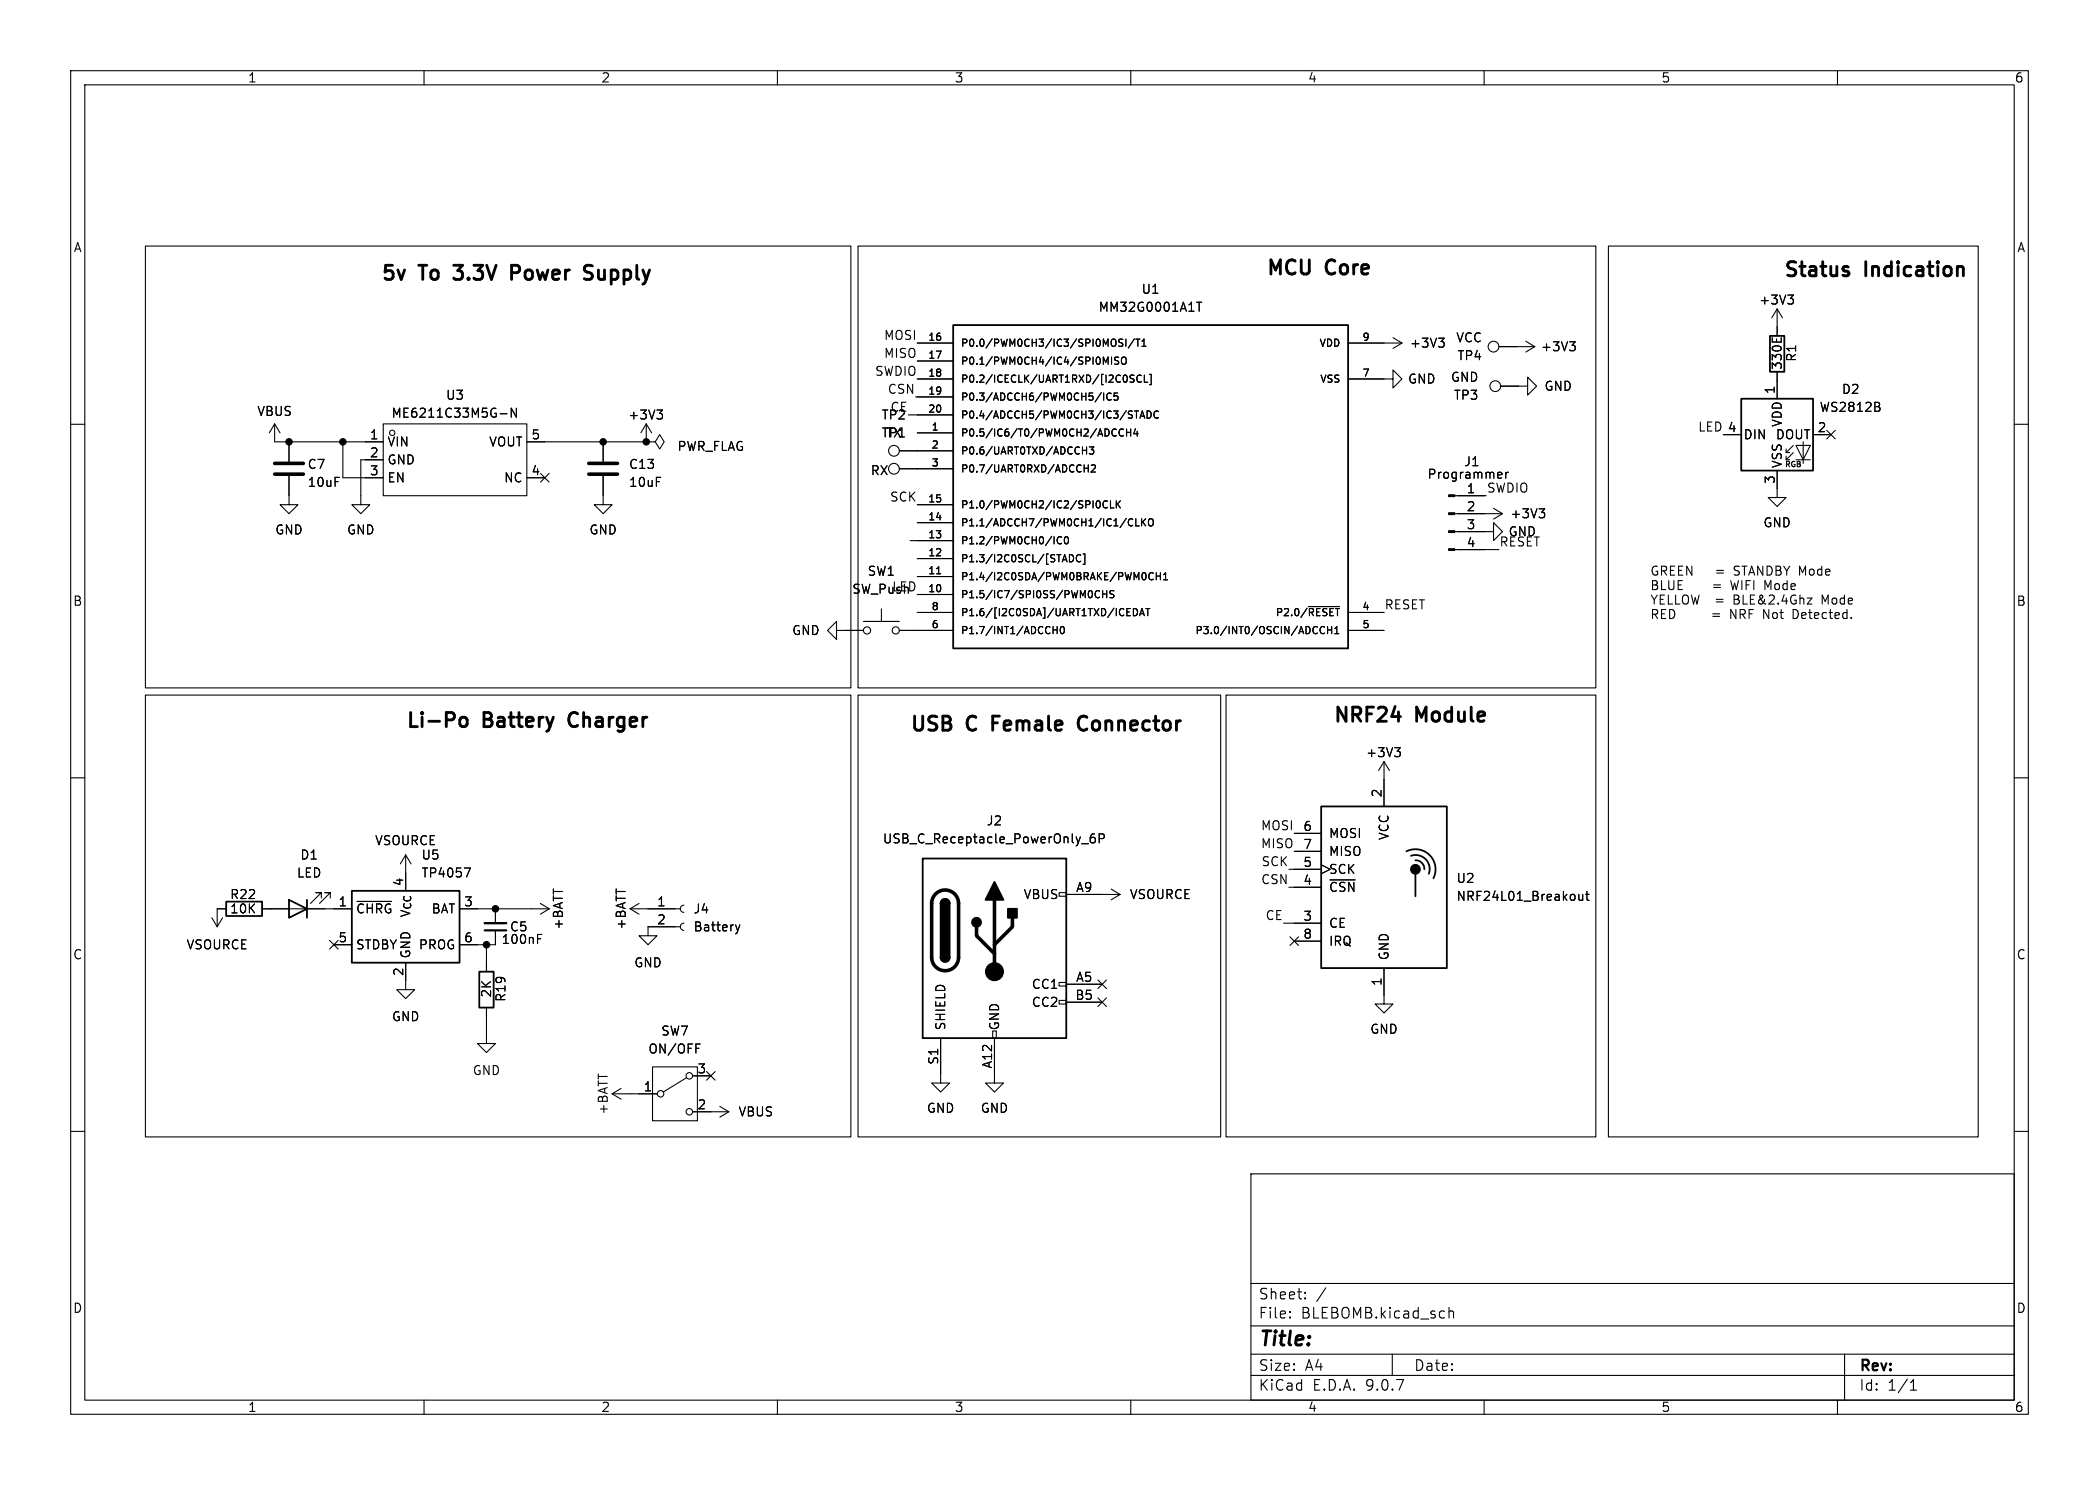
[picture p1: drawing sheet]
<svg xmlns="http://www.w3.org/2000/svg" width="297mm" height="210mm" viewBox="0 0 297 210" stroke-linecap="round" stroke-linejoin="round" font-family="sans-serif">
<g fill="none" stroke="#000" stroke-width=".15">
<path d="M10 10h277v190h-277zM12 12h273v186h-273zM60 10v2M110 10v2M160 10v2M210 10v2M260 10v2M20.6 34.8h99.8v62.5h-99.8zM121.4 34.8h104.4v62.5h-104.4zM227.6 34.8h52.3v126h-52.3zM38.9 59.9v2.6h15.3M38.9 59.9l-.8 1.3"/>
<path d="M38.9 59.9l.7 1.3M54.2 59.9h20.3v10.2h-20.3zM70.8 58.5h.9M73.1 57.7v1.3l-.8-1.3v1.3M91.4 59.9l-.7 1.3M91.4 59.9l.8 1.3M91.4 59.9v2.6M93 58h.7l-.4 .5M93.5 58.5l.2 .2v.3l-.2 .3M128.5 58.7h6.4M129.5 56.1h5.4M129.8 48.5h5.1"/>
<path d="M129.8 51.1h5.1M129.8 53.6h5.1M155.8 55.5l-.8 1.3M156.1 50.5l.4 .7 .3-.7v1M156.2 55.6v1M157.2 55.7a.48 .48 0 0 0-.6 .3 .48 .48 0 0 0 .4 .6l.2-.1M157.3 50.5v1M158.1 55.6h-.4l-.1 .5 .2-.1h.3l.1 .2-.1 .3-.1 .1-.4-.1M158.3 50.5h-.4l-.2 .2 .1 .2 .4 .2v.3l-.1 .1h-.4M158.8 50.5h.1a.34 .34 0 0 1 .5 .3v.4a.34 .34 0 0 1-.4 .3 .34 .34 0 0 1-.3-.3v-.4zM158.9 48h-.4l-.2 .2 .1 .2 .4 .2v.3l-.1 .1-.4-.1M159.3 48v1"/>
<path d="M160.5 53.1l-.4-.1-.2 .2 .1 .3 .4 .2v.3l-.1 .1-.4-.1M160.5 47.9l-.9 1.3M160.5 58.1h.6M160.7 48h.6M160.8 58.1v1M161 48v1M161.3 59.1l.3-1 .4 1M161.4 58.8h.5M161.5 53.1a.48 .48 0 0 0-.7 .4 .48 .48 0 0 0 .5 .6l.2-.1M161.6 49h.6M161.6 48.3l.3-.3v1M161.9 53v1.1h.5"/>
<path d="M162.3 58.1a.51 .51 0 0 1 .6 .5 .51 .51 0 0 1-.6 .5zM162.6 52.9h.3v1.5h-.3M163.9 58.2a.48 .48 0 0 0-.7 .4 .48 .48 0 0 0 .5 .5l.2-.1M169.3 42.7h.7M169.7 42.7v1.3M190.8 53.6h6.3v-1.3l1.3 1.3-1.3 1.3v-1.3M190.8 48.5h7.6M197.1 47.8l1.3 .7M198.4 48.5l-1.3 .8M203.6 47.8h.7l-.4 .5M204.1 48.3l.2 .2v.4l-.2 .2M212.1 49h5.1"/>
<path d="M212.3 54.6h3.9v-1.3l1.2 1.3-1.2 1.3v-1.3M215.9 48.3l1.3 .7M217.2 49l-1.3 .8M222.1 48.3h.8l-.4 .5M222.6 48.8l.3 .3v.3l-.3 .2M250.8 47.8v.6M251.5 43.7l-.8 1.3M251.5 43.7l.7 1.3M251.5 43.7v3.8M251.5 52.6v3.8M252 47.8v.6M253 41.7h.8l-.5 .5"/>
<path d="M253.5 42.2l.3 .3v.3l-.3 .2M265.9 57.6l.1 .1-.1 .4M265.9 57v.4M10 60h2M40.9 67.3v4.1h1.3l-1.3 1.2-1.3-1.2h1.3M40.9 62.5v2.8M48.5 62.5v5.1h5.7M54.2 65h-3.1v6.4h1.2l-1.2 1.2-1.3-1.2h1.3M74.5 62.5h16.9M74.5 67.6h2.6M76.5 67l1.2 1.2M77.7 67l-1.2 1.2"/>
<path d="M85.3 67.3v4.1h1.3l-1.3 1.2-1.2-1.2h1.2M85.3 62.5v2.8M91.4 62.5h1.3l.6-1 .7 1-.7 1-.6-1M91.4 62.5h.1M127.3 63.8h7.6M127.3 66.3h7.6M128.8 76.5h6.1M129.8 61.2h5.1M129.8 71.4h5.1M129.8 73.9h5.1M129.8 79h5.1M150.2 76a.48 .48 0 0 0-.7 .3 .48 .48 0 0 0 .5 .6l.2-.1"/>
<path d="M150.7 76l.1-.1a.54 .54 0 0 1 .4 .5 .54 .54 0 0 1-.4 .5l-.1-.1-.1-.3zM151.3 78.4a.51 .51 0 0 1 .6 .5 .51 .51 0 0 1-.6 .6zM152.9 78.5a.48 .48 0 0 0-.6 .4 .48 .48 0 0 0 .4 .6l.2-.1M153.2 63.7h.5M153.3 78.3h.2v1.5h-.2M153.4 66.2h.6M153.7 63.2v1M154 65.7v1.1M154.1 63.2h.7l-.4 .4 .3 .1v.4l-.1 .1-.5-.1M154.4 65.8l.4-.1 .2 .3-.6 .8h.6M155.5 70.9l.2 .3-.2 .6M156.7 70.9a.48 .48 0 0 0-.7 .4 .48 .48 0 0 0 .5 .5l.2-.1"/>
<path d="M157.1 70.8v1h.5M157.5 60.7h.3l.2 .1M158 61.6l-.2 .1-.3-.1M158 70.8v1M158.1 71.3l.4 .5M158.5 70.8l-.5 .6M159 60.8a.48 .48 0 0 0-.7 .3 .48 .48 0 0 0 .5 .6l.2-.1M159.4 60.7v1M159.4 61.1h.6M159.7 74.2l.3 .2 .3-.1M160 60.7v1M160.3 73.5l-.3-.1-.3 .1"/>
<path d="M160.7 60.6l-.3 .7h.7M160.7 73.4v1h.5M160.9 61v.7M161.5 73.4v1M161.7 73.8l.4 .6M162.1 73.4l-.6 .5M162.6 73.4h.1a.34 .34 0 0 1 .5 .3v.3a.34 .34 0 0 1-.4 .4 .34 .34 0 0 1-.3-.4v-.3zM205.8 75.2h5.5v-1.3l1.3 1.3-1.3 1.3v-1.3M205.8 72.6h6.8M205.8 70.1h4.3M205.8 77.7h6.3M211.3 71.9l1.3 .7"/>
<path d="M212.3 66.8h.2v.3l-.6 .1M212.5 67.6h-.2M212.6 72.6l-1.3 .8M213.1 66.8v.8M213.4 66.8h-.2l-.1 .2M217.8 72h.8l-.5 .4M218.3 72.4l.3 .3v.3l-.3 .2M243.8 61.5h2.6M251.5 66.5v3.9h1.2l-1.2 1.2-1.3-1.2h1.3M252.7 65h.5M252.7 64h.5M253.7 63l-1 1v-.5"/>
<path d="M253.7 64l-1 1v-.5M254.1 63h2.1l-1.1 2zM254.1 65h2.1M255.1 62.5v3M256.5 61.5h2.6M258.5 60.9l1.2 1.2M259.7 60.9l-1.2 1.2M285 60h2M20.6 98.3h99.8v62.5h-99.8zM118.4 89.2v-1.3l-1.3 1.3 1.3 1.2v-1.2h3.8M121.4 98.3h51.3v62.5h-51.3zM122.2 87.9h5.1"/>
<path d="M124.7 86.1v1.8M127.3 89.2h7.6M129.8 81.5h5.1M129.8 84.1h5.1M129.8 86.6h5.1M132.5 81.1h.6M149 88.6v1M149 89.1h.6M149.6 88.6v1M150.2 88.6h.1a.54 .54 0 0 1 .3 .5 .54 .54 0 0 1-.3 .5 .68 .68 0 0 1-.1-1zM155.6 83.6a.48 .48 0 0 0-.7 .4 .48 .48 0 0 0 .5 .5l.2-.1M156 83.5v1"/>
<path d="M156 84h.6M156.6 83.5v1M157.6 83.6l-.4-.1-.2 .2 .1 .3 .5 .1v.3l-.2 .1h-.4M159.5 87.1h.4M159.5 86.1h.4M160.4 86.1a.51 .51 0 0 1 .6 .5 .51 .51 0 0 1-.6 .5zM161.2 87.1l.4-1 .3 1M161.3 86.8h.5M162.1 86.1h.6M162.4 86.1v1M163.2 81.1a.48 .48 0 0 0-.7 .3 .48 .48 0 0 0 .5 .6l.2-.1M163.6 81v1"/>
<path d="M163.6 81.5h.6M164.2 81v1M164.6 82h.6M164.6 81.3l.3-.3v1M173.5 98.3h52.3v62.5h-52.3zM185.1 85.8h4.4M187.4 88.7a.48 .48 0 0 0-.7 .3 .48 .48 0 0 0 .5 .6l.2-.1M187.8 89.1h.6M187.8 88.6v1M188.4 88.6v1M188.9 89.6h.5M188.9 88.9l.3-.3v1"/>
<path d="M190.8 89.2h5M190.8 86.6h5M242.4 86.8h.9M242.4 87.2h.9M244.9 87.5v-1.3l.7 1.3M244.9 82.1l.3 1.3M254.2 86.3a.68 .68 0 0 1 .2 .7 .68 .68 0 0 1-.7 .5M255.7 84.6h.7l-.7 .8h.7M10 110h2M153.1 119.3h.9M154.9 117.9a.5 .5 0 0 0-.6 .6v.5l.1 .1 .3 .1 .2-.1 .1-.4-.1-.2-.4-.1-.2 .3M155.5 118.6l.6-.1 .2-.1-.1-.4-.2-.1h-.5v1.3"/>
<path d="M183.1 117.9h3.8M195.8 107.7v6.3M195.8 107.7l-.7 1.3M195.8 107.7l.8 1.3M197.3 105.7h.8l-.4 .5M197.9 106.2l.2 .3v.3l-.2 .2M285 110h2M30 129.8l.7 1.3M31.5 129.8l-.8 1.3M32 128.5h-1.3v2.6M37.1 128.5h12.7M45.5 127v-.8h-.8h.8l-1.6 1.6"/>
<path d="M46.6 133l1.3 1.2M46.7 127v-.8h-.7h.7l-1.5 1.6M47.2 133.6h2.6M47.9 133l-1.3 1.2M50.5 127.5h4.9M57.4 136.1v3.9h1.3l-1.3 1.2-1.3-1.2h1.3M57.4 120.9l-.8 1.3M57.4 120.9l.8 1.3M57.4 120.9v2.5M65 128.5h12.7M65.7 122.8h.9l-.6 1.2M68.8 133.6v3.8"/>
<path d="M70.1 128.5v2.1M70.1 131.6v2h-5.1M76.1 132.8h.4M76.1 132.2h.6M76.5 127.8l1.2 .7M77.7 128.5l-1.2 .8M89.2 128.5l1.2 .8M89.2 128.5h7.1M90.4 127.8l-1.2 .7M96.3 131.1h-4.6v1.2h1.3l-1.3 1.3-1.3-1.3h1.3M96.8 128a.51 .51 0 0 0-.5 .5 .51 .51 0 0 0 .5 .5M96.8 130.5a.51 .51 0 0 0-.5 .6 .51 .51 0 0 0 .5 .5"/>
<path d="M104.1 130.8l.3 .8M104.4 131.6l-.2 .4M104.7 130.8l-.3 .8M149.9 126.2h1v.5h-1zM149.9 138.9h1v.5h-1zM150.9 126.5h7.6M150.9 139.2h5.1M155.3 138.6l1.3 1.2M156.6 138.6l-1.3 1.2M157.2 125.7l1.3 .8M158.5 126.5l-1.3 .8M181.6 130.6h5.3"/>
<path d="M182.4 122.9h4.5M182.4 125.5h4.5M182.5 132.5l1.2 1.2M183.1 120.4h3.8M183.1 133.1h3.8M183.7 132.5l-1.2 1.2M186.9 122.3l1.3 .6-1.3 .7M188.2 124.4h3.5M195.8 136.9v5.1h1.3l-1.3 1.3-1.2-1.3h1.2M223.4 126.5l.1 .8h.3l.1-.1M223.9 126.5v.8M224.4 126.5h.5"/>
<path d="M224.6 126.1v1v.2h.3M68.8 142.5v5.1h1.3l-1.3 1.2-1.2-1.2h1.2M86.6 154.7l1.3 .7M86.6 154.7h6.4M87.9 153.9l-1.3 .8M92.3 150.9h6.4v7.6h-6.4zM97.2 152.4l-3.3 2M98 157.2h5.1M98 152.1h2.6M98.5 147.6h.6M100 151.5l1.2 1.3M101.2 151.5l-1.2 1.3"/>
<path d="M101.9 156.5l1.2 .7M103.1 157.2l-1.2 .8M133.1 146.8v6.4h1.3l-1.3 1.2-1.3-1.2h1.3M140.5 145.8h.5v1h-.5zM140.7 146.8v6.4h1.3l-1.3 1.2-1.3-1.2h1.3M149.9 141.5h1v.5h-1zM150.9 141.7h5.1M155.3 141.1l1.3 1.2M156.6 141.1l-1.3 1.2M10 160h2M177 166h108v32h-108zM285 160h2"/>
<path d="M60 198v2M110 198v2M160 198v2M177 194.5h108M177 191.5h108M177 187.5h108M177 181.5h108M182.5 186.3h.1l-.1 .1M182.5 186.3v.1M182.5 185.5v.1M182.5 185.5h.1l-.1 .1M184.7 183.6v.1"/>
<path d="M184.7 183.6h-.1l.1 .1M184.7 182.8v.1M184.7 182.8h-.1l.1 .1M187.6 182.1l-1.3 2M197 191.5v3M205 184.9v1.5M205 185.5a.37 .37 0 0 1 .7 .1v.8M210 198v2M260 198v2M261 191.5v6.5M270.3 196.6h.9M270.3 195.5l.4-.4v1.5"/>
<circle cx="211.3" cy="49" r=".76"/>
<circle cx="211.6" cy="54.6" r=".76"/>
<circle cx="55.5" cy="61.2" r=".38"/>
<circle cx="126.5" cy="66.3" r=".76"/>
<circle cx="126.5" cy="63.8" r=".76"/>
<circle cx="122.7" cy="89.2" r=".51"/>
<circle cx="126.7" cy="89.2" r=".51"/>
<circle cx="93.5" cy="154.7" r=".46"/>
<circle cx="97.5" cy="152.1" r=".46"/>
<circle cx="97.5" cy="157.2" r=".46"/>
</g>
<g fill="none" stroke="#000" stroke-width=".25">
<path d="M134.9 46h55.9v45.7h-55.9zM246.4 56.4h10.1v10.1h-10.1zM250.4 47.5h2.1v5.1h-2.1zM186.9 114h17.8v22.9h-17.8zM32 127.5h5.1v2h-5.1zM40.9 127.3l2.5 1.2-2.5 1.3zM43.4 127.3v2.5M49.8 126h15.2v10.1h-15.2zM67.8 137.4h2v5.1h-2zM130.6 121.4h20.3v25.4h-20.3zM133.1 127.8a.64 .64 0 0 1 .6-.7 .64 .64 0 0 1 .7 .7M133.1 135.4a.64 .64 0 0 0 .6 .6 .64 .64 0 0 0 .7-.6"/>
<path d="M199 120.4a2.84 2.84 0 0 1 3.3 .5 2.84 2.84 0 0 1 .5 3.3M199.6 121a1.98 1.98 0 0 1 2.1 .5 1.98 1.98 0 0 1 .5 2.1M200.3 121.7a1.22 1.22 0 0 1 1.2 1.2M200.3 123.6v3.1"/>
</g>
<g fill="#000" stroke="#000" stroke-width=".25">
<path d="M133.1 127.8h1.3v7.6h-1.3zM133.1 135.4h1.3a.64 .64 0 0 1-.7 .6 .64 .64 0 0 1-.6-.6zM133.3 127.3a.64 .64 0 0 1 .7-.1 .64 .64 0 0 1 .4 .6h-1.3zM140.7 124.7l1.3 2.6h-2.6zM142.6 128.5h1.3v1.3h-1.3z"/>
<circle cx="138.2" cy="130.4" r=".63"/>
<circle cx="200.3" cy="122.9" r=".63"/>
</g>
<path d="M38.9 65.5h4M38.9 67.1h4M83.3 65.5h4.1M83.3 67.1h4.1M132.4 126.4a1.9 1.9 0 0 1 2.1-.4 1.9 1.9 0 0 1 1.1 1.8v7.6a1.91 1.91 0 0 1-1.9 1.9 1.91 1.91 0 0 1-1.9-1.9v-7.6a1.9 1.9 0 0 1 .6-1.4zM138.2 131.1v1.2l2.5 2.6M140.7 127.3v10.1M143.3 129.8v1.3l-2.6 2.5" fill="none" stroke="#000" stroke-width=".51"/>
<path d="M68.6 131.6h3" fill="none" stroke="#000" stroke-width=".3"/>
<path d="M68.6 130.6h3" fill="none" stroke="#000" stroke-width=".33"/>
<g fill="#000" stroke="#000" stroke-width=".15">
<path d="M205 70h.8v.2h-.8zM205 72.5h.8v.3h-.8zM205 75.1h.8v.2h-.8zM205 77.6h.8v.3h-.8z"/>
<circle cx="40.9" cy="62.5" r=".46"/>
<circle cx="48.5" cy="62.5" r=".46"/>
<circle cx="85.3" cy="62.5" r=".46"/>
<circle cx="91.4" cy="62.5" r=".46"/>
<circle cx="68.8" cy="133.6" r=".46"/>
<circle cx="70.1" cy="128.5" r=".46"/>
<circle cx="140.7" cy="137.4" r="1.27"/>
</g>
<path d="M64.2 37.5h1.2M64.2 39.3l.1 .1M72.4 38.6h.8M73.2 37.5h-.8v2M83.1 37.5l.7 .1M83.1 38.5a.73 .73 0 0 1 .7 .4 .51 .51 0 0 1-.4 .6h-.4M261.5 38.4l.1 .2-.1 .3M65.1 101.8a.54 .54 0 0 1 .5-.4 .54 .54 0 0 1 .5 .4v.6a.54 .54 0 0 1-.5 .4 .54 .54 0 0 1-.5-.4M153.4 101.3a1.05 1.05 0 0 0-.9 .8 1.05 1.05 0 0 0 .4 1.1l.5 .1M196.9 101.3h1.3" fill="none" stroke="#000" stroke-width=".4"/>
<g font-size="2.8">
<text x="53.7" y="40.2">5v</text>
<text x="59.5" y="40.2">To</text>
<text x="65.1" y="40.2">3.3V</text>
<text x="73.9" y="40.2">Power</text>
<text x="85.1" y="40.2">Supply</text>
<text x="179" y="39.5">MCU</text>
<text x="187.7" y="39.5">Core</text>
<text x="252.2" y="39.7">Status</text>
<text x="263.9" y="39.7">Indication</text>
<text x="57.2" y="103.5">Li-Po</text>
<text x="68.4" y="103.5">Battery</text>
<text x="81.3" y="103.5">Charger</text>
<text x="128.5" y="104">USB</text>
<text x="136.9" y="104">C</text>
<text x="141.2" y="104">Female</text>
<text x="154.2" y="104">Connector</text>
<text x="188.4" y="102.7">NRF24</text>
<text x="200.4" y="102.7">Module</text>
<text x="178" y="190.9">Title:</text>
</g>
<g font-size="2.1">
<text x="178" y="184">Sheet:</text>
<text x="178" y="186.7">File:</text>
<text x="184.1" y="186.7">BLEBOMB.kicad_sch</text>
<text x="178" y="196.9">KiCad</text>
<text x="178" y="194.1">Size:</text>
<text x="184.7" y="194.1">A4</text>
<text x="185.7" y="196.9">E.D.A.</text>
<text x="193.3" y="196.9">9.0.7</text>
<text x="200" y="194.1">Date:</text>
<text x="263" y="194.3">Rev:</text>
<text x="263" y="196.9">Id:</text>
<text x="267.1" y="196.9">1/1</text>
</g>
<g font-size="1.8">
<text x="35" y="11.9">1</text>
<text x="85" y="11.9">2</text>
<text x="135" y="11.9">3</text>
<text x="185" y="11.9">4</text>
<text x="235" y="11.9">5</text>
<text x="285" y="11.9">6</text>
<text x="10.3" y="35.9">A</text>
<text x="285.3" y="35.9">A</text>
<text x="161.4" y="41.8">U1</text>
<text x="155.4" y="44.3">MM32G0001A1T</text>
<text x="248.8" y="43.3">+3V3</text>
<text x="123.7" y="53.2">SWDIO</text>
<text x="125" y="50.7">MISO</text>
<text x="125" y="48.2">MOSI</text>
<text x="199.4" y="49.4">+3V3</text>
<text x="206" y="48.6">VCC</text>
<text x="206.1" y="51.2">TP4</text>
<text x="217.9" y="49.9">+3V3</text>
<text x="252.3" y="52.4" transform="rotate(-90 252.3 52.4)">330E</text>
<text x="254.4" y="51.3" transform="rotate(-90 254.4 51.3)">R1</text>
<text x="36.3" y="59">VBUS</text>
<text x="55.3" y="59.3">ME6211C33M5G-N</text>
<text x="63" y="56.7">U3</text>
<text x="88.8" y="59.5">+3V3</text>
<text x="124.7" y="59.5">TP2</text>
<text x="125.5" y="55.8">CSN</text>
<text x="125.9" y="58.3">CE</text>
<text x="199.1" y="54.5">GND</text>
<text x="205.2" y="54.2">GND</text>
<text x="205.6" y="56.7">TP3</text>
<text x="218.4" y="55.5">GND</text>
<text x="251.2" y="55.8" transform="rotate(-90 251.2 55.8)">1</text>
<text x="257.4" y="58.5">WS2812B</text>
<text x="260.5" y="55.9">D2</text>
<text x="52.3" y="62.2">1</text>
<text x="52.3" y="64.8">2</text>
<text x="54.7" y="63.3">VIN</text>
<text x="54.7" y="65.9">GND</text>
<text x="69.1" y="63.3">VOUT</text>
<text x="75.1" y="62.2">5</text>
<text x="95.8" y="64">PWR_FLAG</text>
<text x="125.3" y="62.1">TX</text>
<text x="240.2" y="61.1">LED 4</text>
<text x="244.4" y="61.2">4</text>
<text x="246.6" y="62.3">DIN</text>
<text x="251.2" y="62.3">DOUT</text>
<text x="252.3" y="60.5" transform="rotate(-90 252.3 60.5)">VDD</text>
<text x="257.1" y="61.2">2</text>
<text x="43.4" y="66.5">C7</text>
<text x="43.4" y="69.1">10uF</text>
<text x="52.3" y="67.3">3</text>
<text x="54.7" y="68.4">EN</text>
<text x="71.2" y="68.4">NC</text>
<text x="75.1" y="67.3">4</text>
<text x="88.9" y="66.5">C13</text>
<text x="88.9" y="69.1">10uF</text>
<text x="123.1" y="67.4">RX</text>
<text x="125.8" y="71">SCK</text>
<text x="201.9" y="67.9">Programmer</text>
<text x="207.1" y="66.1">J1</text>
<text x="207.4" y="69.9">1</text>
<text x="210.3" y="69.8">SWDIO</text>
<text x="251.2" y="68.5" transform="rotate(-90 251.2 68.5)">3</text>
<text x="252.3" y="66.3" transform="rotate(-90 252.3 66.3)">VSS</text>
<text x="38.9" y="75.8">GND</text>
<text x="49" y="75.8">GND</text>
<text x="83.3" y="75.8">GND</text>
<text x="207.4" y="72.4">2</text>
<text x="207.4" y="74.9">3</text>
<text x="207.4" y="77.5">4</text>
<text x="212.1" y="77.4">RESET</text>
<text x="213.4" y="76">GND</text>
<text x="213.6" y="73.5">+3V3</text>
<text x="249.4" y="74.8">GND</text>
<text x="122.7" y="81.6">SW1</text>
<text x="126.1" y="83.7">LED</text>
<text x="233.4" y="81.6">GREEN</text>
<text x="233.4" y="83.7">BLUE</text>
<text x="242.9" y="83.7">=</text>
<text x="243.1" y="81.6">=</text>
<text x="245.6" y="83.7">WIFI Mode</text>
<text x="245.9" y="81.6">STANDBY Mode</text>
<text x="10.3" y="85.9">B</text>
<text x="120.5" y="84.2">SW_Push</text>
<text x="195.8" y="86.3">RESET</text>
<text x="233.4" y="85.7">YELLOW</text>
<text x="233.4" y="87.8">RED</text>
<text x="242.8" y="85.7">=</text>
<text x="245.6" y="85.7">BLE&amp;2.4Ghz</text>
<text x="245.7" y="87.8">NRF Not</text>
<text x="254.9" y="87.8">Detected.</text>
<text x="258.2" y="85.7">Mode</text>
<text x="285.3" y="85.9">B</text>
<text x="112" y="90">GND</text>
<text x="193.2" y="107.3">+3V3</text>
<text x="195.6" y="112.8" transform="rotate(-90 195.6 112.8)">2</text>
<text x="53" y="119.7">VSOURCE</text>
<text x="124.8" y="119.5">USB_C_Receptacle_PowerOnly_6P</text>
<text x="139.5" y="116.9">J2</text>
<text x="178.3" y="117.5">MOSI</text>
<text x="184.3" y="117.6">6</text>
<text x="188" y="118.7">MOSI</text>
<text x="196.7" y="118.9" transform="rotate(-90 196.7 118.9)">VCC</text>
<text x="41.9" y="124.3">LED</text>
<text x="42.4" y="121.8">D1</text>
<text x="57.1" y="125.4" transform="rotate(-90 57.1 125.4)">4</text>
<text x="59.6" y="121.8">U5</text>
<text x="59.6" y="124.3">TP4057</text>
<text x="178.3" y="120">MISO</text>
<text x="178.4" y="125.1">CSN</text>
<text x="178.4" y="122.6">SCK</text>
<text x="184.3" y="120.1">7</text>
<text x="184.3" y="122.7">5</text>
<text x="184.3" y="125.2">4</text>
<text x="188" y="121.3">MISO</text>
<text x="188" y="123.8">SCK</text>
<text x="206" y="125.1">U2</text>
<text x="32.5" y="127.4">R22</text>
<text x="32.5" y="129.4">10K</text>
<text x="47.8" y="128.3">1</text>
<text x="50.3" y="129.4">~{CHRG}</text>
<text x="58.3" y="129.9" transform="rotate(-90 58.3 129.9)">V_{CC}</text>
<text x="61" y="129.4">BAT</text>
<text x="65.6" y="128.3">3</text>
<text x="72.1" y="131.9">C5</text>
<text x="79.9" y="131.6" transform="rotate(-90 79.9 131.6)">+BATT</text>
<text x="88.7" y="131.6" transform="rotate(-90 88.7 131.6)">+BATT</text>
<text x="92.9" y="128.3">1</text>
<text x="92.9" y="130.8">2</text>
<text x="98.1" y="129.4">J4</text>
<text x="98.1" y="131.9">Battery</text>
<text x="144.8" y="127.4">VBUS</text>
<text x="152.2" y="126.2">A9</text>
<text x="159.8" y="127.4">VSOURCE</text>
<text x="179" y="130.2">CE</text>
<text x="184.3" y="130.3">3</text>
<text x="188" y="126.3">~{CSN}</text>
<text x="188" y="131.4">CE</text>
<text x="206" y="127.6">NRF24L01_Breakout</text>
<text x="10.3" y="135.9">C</text>
<text x="26.3" y="134.5">VSOURCE</text>
<text x="47.8" y="133.4">5</text>
<text x="50.3" y="134.5">STDBY</text>
<text x="58.3" y="135.6" transform="rotate(-90 58.3 135.6)">GND</text>
<text x="59.2" y="134.5">PROG</text>
<text x="65.6" y="133.4">6</text>
<text x="70.9" y="133.7">100nF</text>
<text x="89.7" y="137">GND</text>
<text x="184.3" y="132.8">8</text>
<text x="188" y="134">IRQ</text>
<text x="196.7" y="135.9" transform="rotate(-90 196.7 135.9)">GND</text>
<text x="285.3" y="135.9">C</text>
<text x="57.1" y="138.1" transform="rotate(-90 57.1 138.1)">2</text>
<text x="69.7" y="141.2" transform="rotate(-90 69.7 141.2)">2K</text>
<text x="71.7" y="141.8" transform="rotate(-90 71.7 141.8)">R19</text>
<text x="145.9" y="140.1">CC1</text>
<text x="145.9" y="142.6">CC2</text>
<text x="152.1" y="141.5">B5</text>
<text x="152.2" y="138.9">A5</text>
<text x="195.6" y="139.5" transform="rotate(-90 195.6 139.5)">1</text>
<text x="55.4" y="144.6">GND</text>
<text x="91.7" y="149.2">ON/OFF</text>
<text x="93.5" y="146.7">SW7</text>
<text x="134" y="145.8" transform="rotate(-90 134 145.8)">SHIELD</text>
<text x="141.6" y="145.8" transform="rotate(-90 141.6 145.8)">GND</text>
<text x="193.8" y="146.4">GND</text>
<text x="66.8" y="152.2">GND</text>
<text x="91" y="154.4">1</text>
<text x="98.6" y="151.9">3</text>
<text x="132.8" y="150.7" transform="rotate(-90 132.8 150.7)">S1</text>
<text x="140.5" y="151.2" transform="rotate(-90 140.5 151.2)">A12</text>
<text x="86.2" y="157.7" transform="rotate(-90 86.2 157.7)">+BATT</text>
<text x="98.6" y="157">2</text>
<text x="104.4" y="158.1">VBUS</text>
<text x="131.1" y="157.6">GND</text>
<text x="138.7" y="157.6">GND</text>
<text x="10.3" y="185.9">D</text>
<text x="285.3" y="185.9">D</text>
<text x="35" y="199.9">1</text>
<text x="85" y="199.9">2</text>
<text x="135" y="199.9">3</text>
<text x="185" y="199.9">4</text>
<text x="235" y="199.9">5</text>
<text x="285" y="199.9">6</text>
</g>
<g font-size="1.4">
<text x="131.2" y="48.3">16</text>
<text x="131.2" y="50.8">17</text>
<text x="131.2" y="53.3">18</text>
<text x="135.9" y="49.3">P0.0/PWM0CH3/IC3/SPI0MOSI/T1</text>
<text x="135.9" y="51.8">P0.1/PWM0CH4/IC4/SPI0MISO</text>
<text x="186.6" y="49.3">VDD</text>
<text x="192.7" y="48.3">9</text>
<text x="192.7" y="53.3">7</text>
<text x="131.2" y="55.9">19</text>
<text x="131.2" y="58.4">20</text>
<text x="135.9" y="54.3">P0.2/ICECLK/UART1RXD/[I2C0SCL]</text>
<text x="135.9" y="56.9">P0.3/ADCCH6/PWM0CH5/IC5</text>
<text x="135.9" y="59.4">P0.4/ADCCH5/PWM0CH3/IC3/STADC</text>
<text x="186.7" y="54.3">VSS</text>
<text x="131.7" y="61">1</text>
<text x="131.7" y="63.5">2</text>
<text x="135.9" y="62">P0.5/IC6/T0/PWM0CH2/ADCCH4</text>
<text x="135.9" y="64.5">P0.6/UART0TXD/ADCCH3</text>
<text x="131.2" y="71.1">15</text>
<text x="131.7" y="66">3</text>
<text x="135.9" y="67">P0.7/UART0RXD/ADCCH2</text>
<text x="131.2" y="73.7">14</text>
<text x="131.2" y="76.2">13</text>
<text x="135.9" y="72.1">P1.0/PWM0CH2/IC2/SPI0CLK</text>
<text x="135.9" y="74.7">P1.1/ADCCH7/PWM0CH1/IC1/CLKO</text>
<text x="135.9" y="77.2">P1.2/PWM0CH0/IC0</text>
<text x="131.2" y="78.7">12</text>
<text x="131.2" y="81.3">11</text>
<text x="131.2" y="83.8">10</text>
<text x="135.9" y="79.7">P1.3/I2C0SCL/[STADC]</text>
<text x="135.9" y="82.3">P1.4/I2C0SDA/PWM0BRAKE/PWM0CH1</text>
<text x="131.7" y="86.4">8</text>
<text x="131.7" y="88.9">6</text>
<text x="135.9" y="84.8">P1.5/IC7/SPI0SS/PWM0CHS</text>
<text x="135.9" y="87.4">P1.6/[I2C0SDA]/UART1TXD/ICEDAT</text>
<text x="135.9" y="89.9">P1.7/INT1/ADCCH0</text>
<text x="169" y="89.9">P3.0/INT0/OSCIN/ADCCH1</text>
<text x="180.4" y="87.4">P2.0/~{RESET}</text>
<text x="192.7" y="86.4">4</text>
<text x="192.7" y="88.9">5</text>
</g>
<text font-size="1.1" x="252.5" y="66.3">RGB</text>
</svg>
